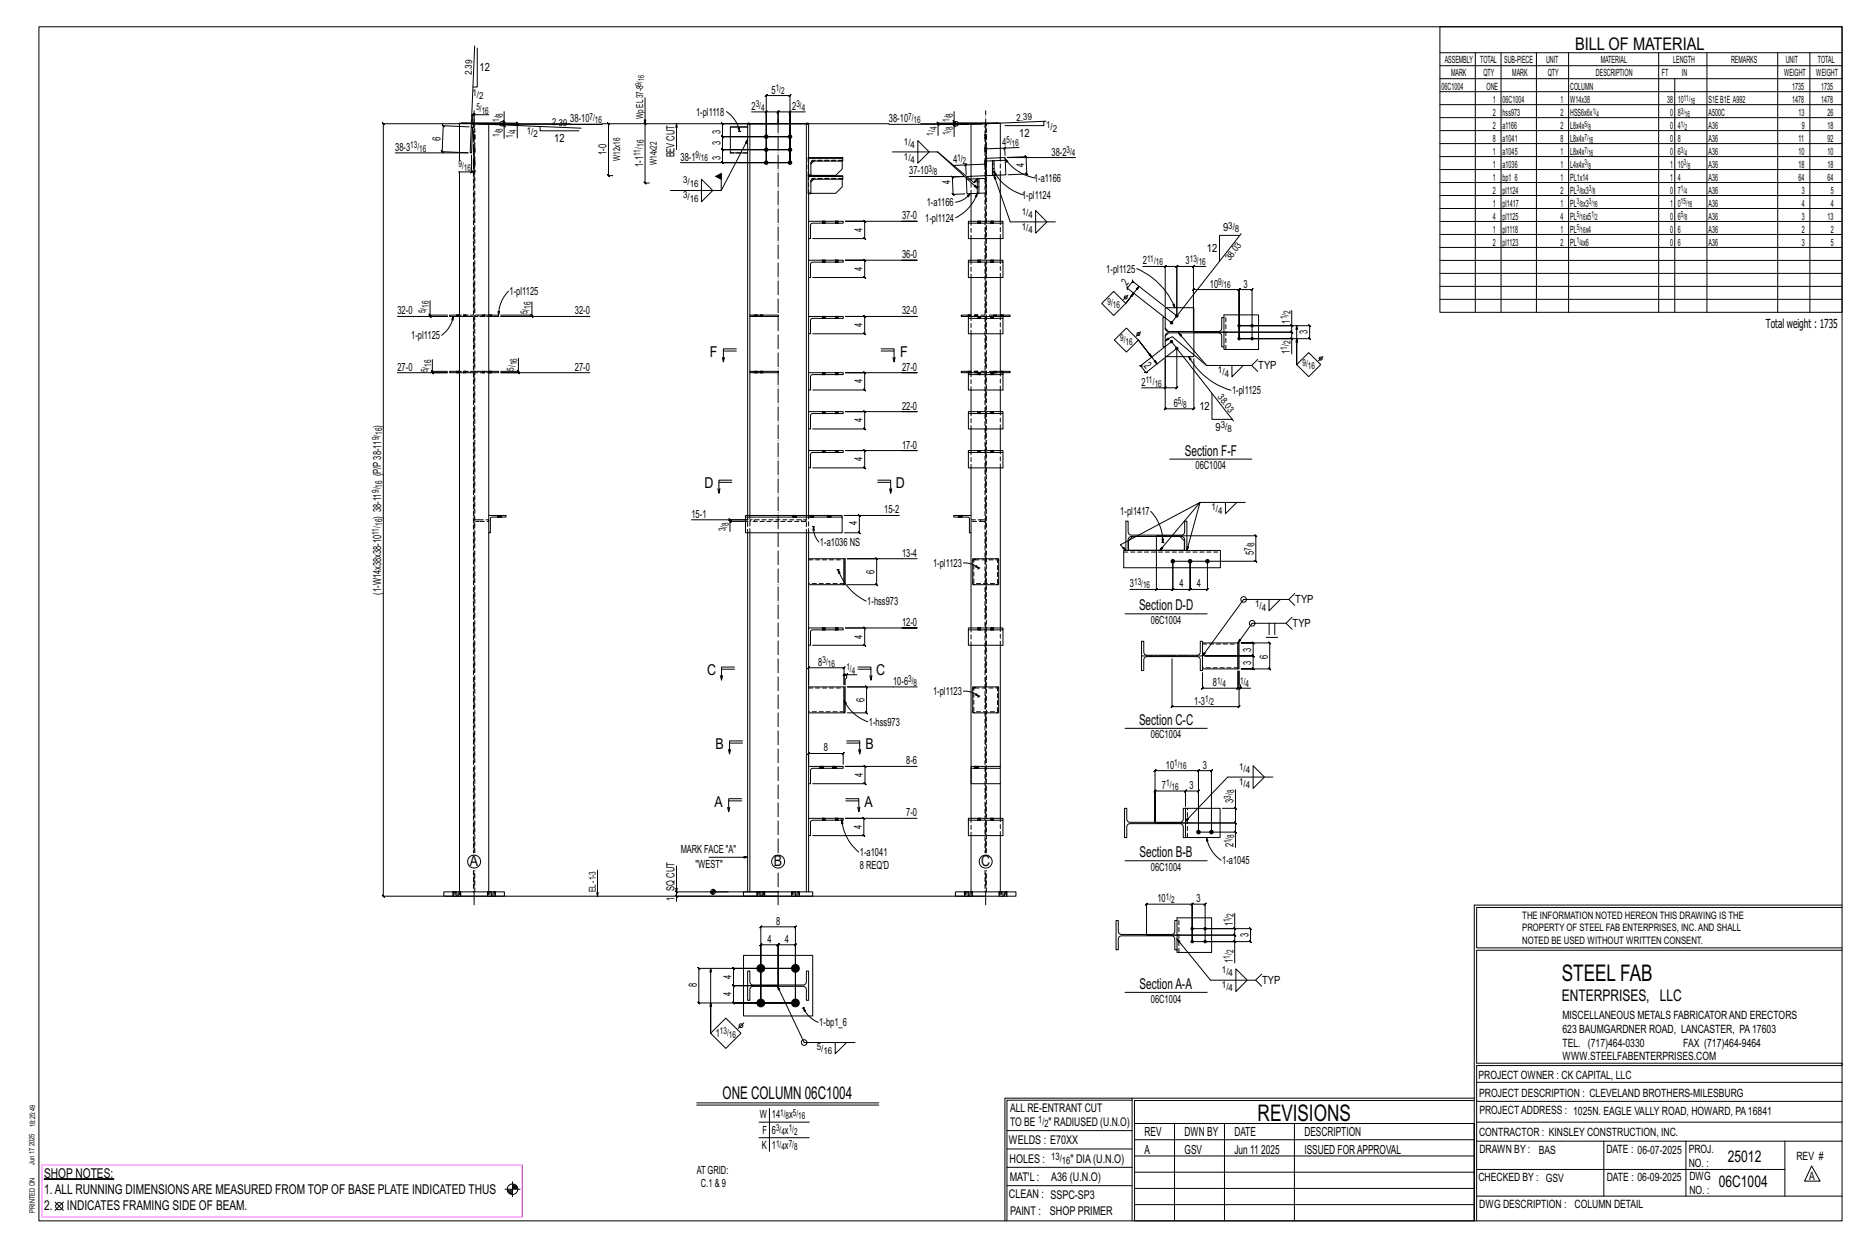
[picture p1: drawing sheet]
<svg xmlns="http://www.w3.org/2000/svg" width="914mm" height="610mm" viewBox="0 0 914 610" stroke-linecap="round" stroke-linejoin="round" font-family="sans-serif">
<g fill="#000" stroke="#000" stroke-width=".49">
<path d="M350 86l3-1v3zM22 577h34z"/>
<circle cx="375" cy="80" r=".9"/>
<circle cx="375" cy="67" r=".9"/>
<circle cx="375" cy="73" r=".9"/>
<circle cx="387" cy="67" r=".9"/>
<circle cx="387" cy="80" r=".9"/>
<circle cx="387" cy="73" r=".9"/>
<circle cx="573" cy="158" r=".6"/>
<circle cx="576" cy="155" r=".6"/>
<circle cx="607" cy="159" r=".6"/>
<circle cx="613" cy="159" r=".6"/>
<circle cx="573" cy="167" r=".6"/>
<circle cx="576" cy="170" r=".6"/>
<circle cx="607" cy="166" r=".6"/>
<circle cx="613" cy="166" r=".6"/>
<circle cx="574" cy="275" r=".9"/>
<circle cx="583" cy="275" r=".9"/>
<circle cx="591" cy="275" r=".9"/>
<circle cx="587" cy="407" r=".9"/>
<circle cx="593" cy="407" r=".9"/>
<circle cx="584" cy="454" r=".6"/>
<circle cx="590" cy="454" r=".6"/>
<circle cx="372" cy="474" r="1.9"/>
<circle cx="389" cy="474" r="1.9"/>
<circle cx="584" cy="461" r=".6"/>
<circle cx="590" cy="461" r=".6"/>
<circle cx="372" cy="491" r="1.9"/>
<circle cx="389" cy="491" r="1.9"/>
</g>
<g fill="none" stroke="#000" stroke-width=".49">
<path d="M19 13h883v584h-883zM705 13h197v140h-197zM232 22l-1 40M234 24v19h-2M705 26h197M705 32h197M705 39h197M722 26v127M735 26v127M752 26v127M768 26v127M812 26v127"/>
<path d="M820 39v114M836 26v127M870 26v127M886 26v127M232 57l1-1zM232 56h-1h1l-1 1v-1v5M239 56h-7v5l52 2M246 59l1 1zM247 59v2l-1-1 1 1h-13h13l-1-1 1 1v1M247 55v4h-2v1h-19h27l1 1-1-1v1M316 48v42l-1-1 1 1h2M356 55a15 15 0 0 1 6 9"/>
<path d="M368 55h7v25v-33l1-1-1 1h12h-1l1-1v1v33v-25h7M375 55l1-1zM375 55h6h-1l1-1v1v6M387 55v-1l-1 1zM387 55h-6v-1l-1 1h1v6M467 59l1 1zM467 55v4h2v1h20h-30l1 1-1-1v1M467 59v2v-1l1 1h-1h14M511 59v2h-19M512 59l-30 2M705 45h197M705 51h197"/>
<path d="M705 58h197M225 79v-19l14 1v191M230 62h-13l-1-1 1 1-1 12 1 1-1-1 13 1h-36M231 62v13h-1zM231 76v8h-7M232 68h.1M232 66h.1M232 74h.1M232 72h.1M232 79h.1M232 75v9h1l-1 1v-1h-1M240 61h13v6"/>
<path d="M246 61l1 1zM253 60l1 1zM264 62v2h19M279 61h-91l-1-1 1 1v377h-1l1 1v-1h294M279 61h16h-55h5v1h2v6M295 61h140M297 60l1 1zM298 61v25l-1-1 1 1h2M315 60l1 1zM331 61v12M358 62h8h-8v13h8M361 63h1v1z"/>
<path d="M361 64h1M362 64h1M366 61h1v93M366 61v-1h30v1M366 68l-13 25M366 61v191M367 61h28v191M381 61h-27l-1-1 1 1v6l-1-1 1 1h33h-33l-1-1 1 1v6h-1l1 1v-1h33h-33h-1l1 1v-1v7l-1-1 1 1h33h-54M395 61h1v25M396 77h17v2h-15l-1 1v6h-1h17M396 77h17M398 79l-1 1"/>
<path d="M412 79v4l-3 3h-12M435 61h39h-5v1h-2v5M437 74h22M449 69l6 5-6 6zM451 61h30M459 60l1 1zM459 74l18 15 1-2v2h-1l1-2v4h1v-4M459 74l19 18M467 61l1 1zM474 61h-15v5M481 61h-14v-1l1 1h-1v1M482 68h.1"/>
<path d="M482 66h.1M482 74h.1M482 72h.1M482 79h.1M482 77h10v1l-9 1zM483 79v7h3M483 68h.1M483 66h.1M483 74h.1M483 72h.1M483 79h.1M486 79l1 4h-1v-4"/>
<path d="M490 77v-17l-15 1v25M492 72l-9 1v-1l-1 1h1v4M492 78l1 1zM492 78a23 23 0 0 0 15 9M492 78v8h-5v2l1-1-1-1 8 23h22M492 72l-1 1zM499 72h-7v4M526 77h-33h9v-1l1 1h-1l1 8h-1l1 1v-1l-10 1M705 64h197M705 70h197M705 77h197M225 84v352"/>
<path d="M231 84l-1 1 1-1zM232 80h.1M343 88l6 5-6 6zM353 85v8h-25M396 86h17v2h-15l-1 1v6h-1zM396 95v13M398 88l-1 1M412 88v3l-3 4h-12M445 86h27l-6 1v-1l1 1h-1l1 8h-1l1 1v-1h5M467 81h6v4M473 81l9-1v1l1-1h-1v5M473 86h9l1 1-10 1z"/>
<path d="M473 88v7h6M473 80l-1 1zM473 96l2-1-1 1zM475 95a11 11 0 0 1-7 4M475 95v13M478 95v1h-1zM478 91v4h1v-4M478 95a21 21 0 0 1-10 12M482 80h.1M483 87v7l-4 1M483 80h.1M486 83v3h1v-3"/>
<path d="M487 84l1 1-1 1zM487 84a24 24 0 0 0 14 11M487 84h-1M487 84h.1M490 86v22M705 83h197M705 89h197M705 96h197M396 108h17v1h-16v1v7h-1zM396 117v10M403 108h.1M403 109h.1"/>
<path d="M404 108h.1M404 109h.1M409 108h.1M409 109h.1M410 108h.1M410 109h.1M442 108h7h-35h9l1 1-1-1v9v-1l1 1h-1h-25M474 108h17v1h-17zM474 109v8h17v-8M475 117v10M479 108h.1M479 109h.1"/>
<path d="M480 108h.1M480 109h.1M485 108h.1M485 109h.1M486 108h.1M486 109h.1M490 117v10M507 103l5 6-5 5zM607 115h-10v13M608 114l-35 44-21-17v1v-2v1l2-3h1l-1-1v1l22 17M705 102h197M705 108h197"/>
<path d="M705 115h197M396 127h17v1h-16v1v7h-1zM396 136v19M403 127h.1M403 128h.1M404 127h.1M404 128h.1M409 127h.1M409 128h.1M410 127h.1M410 128h.1M442 127h7h-35h9l1 1-1-1v9v-1l1 1h-1h-25"/>
<path d="M474 127h17v1h-17zM474 128v8h17v-8M475 136v19M479 127h.1M479 128h.1M480 127h.1M480 128h.1M485 127h.1M485 128h.1M486 127h.1M486 128h.1M490 136v19"/>
<path d="M556 131a35 35 0 0 1 19 20M559 130h11v19M570 130v1l1-1zM570 130h6v1l1-1h-1v25M584 130h1l-1 1zM584 130h-8h1l-1 1v-1v25M590 130h-6v33M705 121h197M705 127h197M705 134h197M210 154l1 1zM211 147v7h8"/>
<path d="M211 154v1l-1-1 1 1h8h-24M222 155v2l-1-1zM222 155a14 14 0 0 1-6 9M224 154h.1M224 155h.1M225 154h.1M225 155h.1M225 154h-5v1h5M227 154h.1M227 155h.1M228 154h.1M228 155h.1"/>
<path d="M236 154h.1M236 155h.1M237 154h.1M237 155h.1M239 154h5v1h-5M239 154h.1M239 155h.1M241 154h.1M241 155h.1M244 152h1l-1 2zM249 142a17 17 0 0 0-5 12M260 154l1 1z"/>
<path d="M260 148v6h-15M260 154v1v-1l1 1h-1h-15h44M367 154h14v1h-14zM367 155v27M370 154h.1M370 155h.1M371 154h.1M371 155h.1M372 154h.1M372 155h.1M373 154h.1M373 155h.1"/>
<path d="M396 155h17v1h-16v1v6h-1zM403 155h.1M403 156h.1M404 155h.1M404 156h.1M409 155h.1M409 156h.1M410 155h.1M410 156h.1M442 155h7h-35h9v-1l1 1h-1v8l1 1-1-1h-25M474 154h.1M474 155h.1"/>
<path d="M474 155h17v1h-17zM474 156v7h17v-7M475 154h.1M475 155h.1M475 154h-4v1h3M477 154h.1M477 155h.1M478 154h.1M478 155h.1M479 155h.1M479 156h.1M480 155h.1"/>
<path d="M480 156h.1M485 155h.1M485 156h.1M486 155h.1M486 156h.1M487 154h.1M487 155h.1M488 154h.1M488 155h.1M490 154h4v1h-3M490 154h.1M490 155h.1"/>
<path d="M491 154h.1M491 155h.1M545 143l6 5-6 6-6-6zM552 144l-2 3M558 140l-7 8 4-5M570 155h-1v15h1v-6l2-1h25l1 1v6h1M574 149h1v2zM599 155v-1h17v17h-17v-16h-1v6l-2 1h-24h-1l-1-1M632 159l1 1zM632 152v7h-25h34l1 1-1-1v7v-1l1 1h-1h-34h25v7M632 159v4v-1l1 1h-1h-48M635 159v19v-12"/>
<path d="M705 140h197M705 146h197M212 176v6h7M254 175v7h-9M354 175v2M354 172h6M360 171h-6v6l1-2M396 163v19M431 171h7v6v-2M431 172h7M437 175l1 2M475 163v19"/>
<path d="M490 163v19M551 160l6 6-6 6-6-6zM558 162l-2 3M564 175l-7-9 9 12M570 161v-10h14v11M570 161l2 1M570 167l4-2 17 14M572 163l-2 1M577 163l14 16M582 174l1 2h-1zM582 174a35 35 0 0 0 21 17M584 163v-21l1-1-1 1h23h-1l1-1v1v24v-24h-1l1-1v1h6h-1l1-1v1v24"/>
<path d="M584 163h48v-1l1 1h-1v3M584 163v11h-14v-4M584 176v24h1l-1 1v-1h-14h1l-1 1v-1v-24v14h-11M603 179v5l6-5M613 179l3 3M616 176l-3 3h-22M632 165l1 1zM635 178l6-5 5 5-5 6zM648 174l-3 3M211 181l1 1zM212 182h-1l1 1v-1h7h-24M224 182h.1"/>
<path d="M225 182h.1M225 182h-5h5M227 182h.1M228 182h.1M236 182h.1M237 182h.1M239 182h5h-5M239 182h.1M241 182h.1M253 181l1 1zM254 182h-1l1 1v-1h-9h44M367 182h14h-14z"/>
<path d="M367 182v70M370 182h.1M371 182h.1M372 182h.1M373 182h.1M396 182h17v1h-16v1v7h-1zM396 191v10M403 182h.1M403 183h.1M404 182h.1M404 183h.1M409 182h.1"/>
<path d="M409 183h.1M410 182h.1M410 183h.1M442 182h7h-35h9l1 1-1-1v9v-1l1 1h-1h-25M474 182h.1M474 182h17v1h-17zM474 183v8h17v-8M475 182h.1M475 182h-4h3M475 191v10M477 182h.1M478 182h.1"/>
<path d="M479 182h.1M479 183h.1M480 182h.1M480 183h.1M485 182h.1M485 183h.1M486 182h.1M486 183h.1M487 182h.1M488 182h.1M490 182h4h-3M490 191v10"/>
<path d="M490 182h.1M491 182h.1M570 190h6l1-1-1 1v-20l-15 12h1h-2h1l-3-3h1h-1l15-12 31 39M571 189l-1 1zM593 192v13h10M396 201h17v1h-16v1v7h-1zM396 210v10M403 201h.1M403 202h.1M404 201h.1M404 202h.1M409 201h.1"/>
<path d="M409 202h.1M410 201h.1M410 202h.1M442 201h7h-35h9l1 1-1-1v9v-1l1 1h-1h-25M474 201h17v1h-17zM474 202v8h17v-8M475 210v10M479 201h.1M479 202h.1M480 201h.1M480 202h.1M485 201h.1"/>
<path d="M485 202h.1M486 201h.1M486 202h.1M490 210v10M351 239l1 2M352 236h6M358 235h-6v6v-2M396 220h17v1h-16v1v7h-1zM396 229v23M403 220h.1M403 221h.1M404 220h.1"/>
<path d="M404 221h.1M409 220h.1M409 221h.1M410 220h.1M410 221h.1M430 235h6v6l1-2M430 236h6M435 239l1 2M442 220h7h-35h9l1 1-1-1v9v-1l1 1h-1h-25M474 220h17v1h-17zM474 221v8h17v-8M475 229v23"/>
<path d="M479 220h.1M479 221h.1M480 220h.1M480 221h.1M485 220h.1M485 221h.1M486 220h.1M486 221h.1M490 229v78M573 225h40M239 252h9v1h-8v8h-1zM244 252h.1"/>
<path d="M244 253h.1M245 252h.1M245 253h.1M338 254h28h-9l1 1-1-1v1M357 255l1 1zM365 252h47v1h-47zM365 253v8h47v-8M366 255h-9v5M388 252h.1M388 253h.1M390 252h.1M390 253h.1"/>
<path d="M397 252h.1M397 253h.1M398 257v1M398 258l1 1h-1zM398 258l1 3 2 4M398 258h1M398 252h.1M398 253h.1M405 252h.1M405 253h.1M407 252h.1M407 253h.1"/>
<path d="M440 252h-27h8h-1l1 1v-1v9l-1-1 1 1h-8M467 252h8v9l-1-8h-7zM469 252h.1M469 253h.1M471 252h.1M471 253h.1M551 255h1v6l2 1h25l1-2v-5h1v14h16v9h-47v-9h1zM563 250a21 21 0 0 1 6 15M600 246v5l5-5M610 246h-23l-6 23v-1h1l-1 1h-1v-6l-2-1-25 1-1 1v5M239 261v175M366 261v175"/>
<path d="M367 261v175M395 261v175M396 273h18v13h-1M396 261v46M410 279l1 1v1zM410 279a27 27 0 0 0 14 15M410 279h.1M411 279h-1M413 273v13h-17M413 274v11M449 273h-34h14l1 1-1-1v13l1 1-1-1h-14M472 275l4 1 3 2"/>
<path d="M475 261v46M476 273h13v13h-13zM478 277l1 1-1-1zM479 278h.1M480 278h-1M554 262l-2 3v4h28v-4l-2-3M568 269l19-23-39 21 3 2-1-1 1 1h29M569 265h.1M569 264h1l-1 1zM569 265l1 1M574 275h41l-1-1 1 1v-13v1l-1-1h1h-49v26h-13M574 275v13v1l1-1h-1h9l-1 1 1-1v-13v13l-1 1 1-1h8v1l1-1h-1v-13"/>
<path d="M574 275v13h1l-1 1v-1h-8M567 288l-1 1zM621 293v6l6-6M631 293l3 3M634 290l-3 3h-22l-20 28M396 307h17v1h-16v1v7h-1zM396 316v84M403 307h.1M403 308h.1M404 307h.1M404 308h.1M409 307h.1"/>
<path d="M409 308h.1M410 307h.1M410 308h.1M442 307h7h-35h9l1 1-1-1v9v-1l1 1h-1h-25M474 307h17v1h-17zM474 308v8h17v-8M475 316v84M479 307h.1M479 308h.1M480 307h.1M480 308h.1M485 307h.1"/>
<path d="M485 308h.1M486 307h.1M486 308h.1M490 316v59M551 300h40M559 314h1v6l1 1 26-1 1-1v-5h1v14h-1l-1-6-1-1h-25l-1 2v5h-1zM589 315h18v12h-1M606 316v10M620 312h5M621 305v5M624 305v5M630 305l2 3"/>
<path d="M632 302l-2 3h-17l-7 10 1-2-1 2v12h-17M353 331v2M353 327h7M360 326h-7v7l1-2M396 336h18v13h-1M413 336v13h-17M413 337v11M414 330h1l-1 1zM414 330h-1h1l-1 1v-1v5v-8l1-1-1 1h-17v-1l-1 1h1v8M419 330h-5v2v3M420 326h6v7l1-2M420 327h6"/>
<path d="M426 331v2M449 336h-34h9l1 1-1-1v13v-1l1 1h-1h-9M472 338l4 1 3 2M476 336h13v13h-13zM478 339l1 2-1-1zM574 322v24h-1l1-1v1h33h-1l1-1v1v-18v6v1v2h5M589 329v8h-1l1-1v1h17h-1l1-1v1v-9v9h-1l1-1v1h1M590 321h23h1l-1-1v1v-6h1l-1-1v1h-5h14l-1-1 1 1v12h-1l1 1v-1h-14h5l1 1-1-1v-6h1l-1-1v1zM607 337l1-1zM413 343l1 1zM413 343a20 20 0 0 0 12 10M479 341h.1"/>
<path d="M480 340l-1 1M551 356h40M357 367v2M357 364h6M363 362h-6v7l1-2M396 375h17v1h-16v1v6h-1M396 374v-5h-1l1-1v1h17h-1l1-1v1v5M401 375h.1M401 376h.1M403 375h.1M403 376h.1M408 375h.1"/>
<path d="M408 376h.1M409 375h.1M409 376h.1M414 362h7v7v-2M414 364h7M420 367l1 2M449 375h-35h9v-1l1 1h-1v8l1 1-1-1h-25M475 375h15v1h-15zM475 376v7h15M477 375h.1M477 376h.1M479 375h.1"/>
<path d="M479 376h.1M490 376v24M613 375l6 5-6 6zM356 395l1 2M357 392h6M363 391h-6v6v-2M414 391h6v6l1-2M414 392h6M420 395v2M580 395h17v15h-17zM580 395h-1v6l-1 1h-25l-1-1v-6h-2v15h2v-6l1-1h25l1 2v5h1M604 395l1 1z"/>
<path d="M605 395v8l-1-1 1 1h-40h40l-1-1 1 1v4M605 386v9h-7M623 380h-22l-21 22M347 419h19M396 400h17v1h-16v1v7h-1zM396 409v27M403 400h.1M403 401h.1M404 400h.1M404 401h.1M409 400h.1M409 401h.1"/>
<path d="M410 400h.1M410 401h.1M411 401h1M412 401l1 2h-1zM412 401a23 23 0 0 0 8 16M412 401h1M449 400h-35h9h-1l1 1v-1v9l-1-1 1 1h-25M474 400h17v1h-17zM474 401v8h17v-8M475 409v27M479 400h.1M479 401h.1"/>
<path d="M480 400h.1M480 401h.1M485 400h.1M485 401h.1M486 400h.1M486 401h.1M490 409v27M591 410v1v1zM591 410a17 17 0 0 0 7 11M593 407v-30h1l-1 1v-1h-6l-1 1 1-1v30v-30l-1 1 1-1h-22h1l-1 1v-1v26v-16v1l1-1h-1h15v1l1-1h-1v7v-7v1l1-1h-1h7l-1 1 1-1v20h18v8M604 407l1 1zM217 436h30v2h-30z"/>
<path d="M222 436h.1M222 438h.1M226 436h.1M226 438h.1M239 436h.1M239 438h.1M242 436h.1M242 438h.1M292 426v12M331 438l1 1zM331 424v12M348 436h8"/>
<path d="M348 437h1M349 437h.1M349 435v3M349 436h1M349 435h1M364 436h34v2h-34zM371 436h.1M371 438h.1M374 436h.1M374 438h.1M381 438h-50v3M381 436h-50l1 1-1-1v2"/>
<path d="M387 436h.1M387 438h.1M391 436h.1M391 438h.1M468 436h29v2h-29zM472 436h.1M472 438h.1M476 436h.1M476 438h.1M489 436h.1M489 438h.1M493 436h.1"/>
<path d="M493 438h.1M551 421h40M372 454l1-1h-1h17v1l1-1h-1v38v-29h1l-1 1v-1h-8l-1 1 1-1v20v-20l-1 1 1-1h-9h1l-1 1v-1v29v-38zM561 458v-16v1l1-1h-1h23l-1 1 1-1v19v-19l-1 1 1-1h6l-1 1 1-1v19h14v10M561 458h43v-1l1 1h-1v3M576 450v-1h17v17h-17v-16h-1v6l-1 1h-26l-1-1v-6h-1v15h1l1-6 1-1h25l1 1v6h1M576 459l17 21h22l3-3M584 454h28l1 1-1-1v7v-1l1 1h-1h-28M604 454l1 1zM604 447v7h-14M604 454v4v-1l1 1h-1h-43M722 443v154"/>
<path d="M722 443h180M902 444h-179v20h179M342 473v1h47h-30v-1l1 1h-1v8l1 1-1-1h22h-22l1 1-1-1v9v-1l1 1h-1h30h-47h1l-1-1v1v-17h1zM348 474v32v-15M364 467h34v30h-34zM366 475h1v6l2 1h25l1-2v-5h1v14h-1v-5l-2-1h-25l-1 1v5h-1zM604 460l1 1zM605 474l6 6-6 5zM615 480l3 2M902 465h-179v55h179v1h-179v76M381 483l13 27h25M393 493l1 1v1z"/>
<path d="M393 493a13 13 0 0 0 8 7M393 493h.1M394 493h-1M551 486h40M348 506l7-8 8 8-8 7zM364 500l-3 3M409 510v6l5-6M341 540h89M554 538h-61v59M554 537h168M722 538h-167v13M723 539h179"/>
<path d="M723 530h179M341 541h89M372 549h24M372 557h24M377 542v21M493 553h61M555 550h167v47h-167zM555 558h167M575 550v47M599 550v47M634 550v47M723 549h179"/>
<path d="M723 558h179M785 558v27M825 558v27M874 558v27M251 578v8M251 580h1M493 571h61M493 562h61M555 573h167M555 566h167M723 572h151M887 570l4 8h-8z"/>
<path d="M27 588l4 4M31 588l-4 4M247 582h8M248 582h3M248 583h3M249 583h2M249 584h2M251 581h2M251 580h2M492 597v-60h62v60M493 580h61M555 589h167"/>
<path d="M555 581h167M723 585h179"/>
<circle cx="551" cy="146" r=".7"/>
<circle cx="557" cy="163" r=".7"/>
<circle cx="646" cy="175" r=".7"/>
<circle cx="609" cy="293" r="1.4"/>
<circle cx="613" cy="305" r="1.4"/>
<circle cx="232" cy="422" r="3"/>
<circle cx="349" cy="436" r="1.2"/>
<circle cx="381" cy="422" r="3"/>
<circle cx="482" cy="422" r="3"/>
<circle cx="363" cy="502" r=".9"/>
<circle cx="394" cy="510" r="1.4"/>
<circle cx="29" cy="590" r="1.8"/>
<circle cx="251" cy="582" r="2.6"/>
</g>
<path d="M21 570h235v26h-235z" fill="none" stroke="#f0f" stroke-width=".5"/>
<g fill="none" stroke="#000" stroke-width=".49" stroke-dasharray="2 1.4">
<path d="M232 67h.1M232 68h.1M232 73v1zM232 74h.1M232 73h.1M232 80h.1M232 80v-1M232 61v356M232 66h.1M232 72h.1M232 79h.1M232 67v-1"/>
<path d="M232 73v-1M366 75h-8M367 61v-1M395 60v1M396 77v9M396 77h.1M397 80v-1M412 79h-14M413 78h-15l-1 1M482 79l1 1zM482 79h1M482 79h.1"/>
<path d="M482 80h1M482 73h1zM482 73h1M482 72h.1M482 74h.1M482 74h1M482 73l1 1M482 67h1zM482 67h1M482 66h1M482 66h.1M482 68h.1"/>
<path d="M482 67l1 1M482 61v356M482 68h1M483 79h-1M483 72h-1M483 66h-1M483 79h.1M483 80h.1M483 72h.1M483 73v1M483 66h.1M483 67h.1"/>
<path d="M486 79h.1M396 86h.1M396 95v-9M397 89v-1M397 94h-1M397 86h-1M412 88h-14M413 87h-15l-1 1M475 86v9M478 89h1M479 95h.1M479 87h-1"/>
<path d="M482 80h.1M486 80h1M486 86h1M490 86v-9M403 108v1M403 108h.1M403 108v1zM403 109h.1M404 108v1M404 108h.1M404 109h.1M404 109v-1"/>
<path d="M409 108v1M409 108h.1M410 108v1zM410 108l-1 1M410 109h-1M410 108v1M410 108h.1M410 109h.1M410 109v-1M475 108v9M479 108v1M479 108h.1"/>
<path d="M479 108l1 1zM479 109h.1M480 108v1M480 108h.1M480 109h.1M480 109v-1M485 108v1M485 108h.1M486 108v1zM486 108l-1 1M486 109h-1M486 108v1"/>
<path d="M486 108h.1M486 109h.1M486 109v-1M490 117v-9M403 127v1M403 127h.1M403 127v1zM403 128h.1M404 127v1M404 127h.1M404 128h.1M404 128v-1"/>
<path d="M409 127v1M409 127h.1M410 127v1zM410 127l-1 1M410 128h-1M410 127v1M410 127h.1M410 128h.1M410 128v-1M475 127v9M479 127v1M479 127h.1"/>
<path d="M479 127l1 1zM479 128h.1M480 127v1M480 127h.1M480 128h.1M480 128v-1M485 127v1M485 127h.1M486 127v1zM486 127l-1 1M486 128h-1M486 127v1"/>
<path d="M486 127h.1M486 128h.1M486 128v-1M490 136v-9M224 154v1M224 154h.1M224 154v1zM224 155h.1M225 154v1M225 154h.1M225 155h.1M225 155v-1"/>
<path d="M225 155h5v-1h-5M227 154v1M227 154h.1M227 154l1 1zM227 155h.1M228 154v1M228 154h.1M228 155h.1M228 155v-1M230 155h2M232 154h-2M232 155h2"/>
<path d="M234 154h-2M236 154v1M236 154h.1M237 154v1zM237 154l-1 1M237 155h-1M237 154v1M237 154h.1M237 155h.1M237 155v-1M239 154h-5v1h5M239 154v1"/>
<path d="M239 154h.1M240 154l-1 1M240 154v1zM240 154v1M240 155h.1M241 154h.1M241 155h.1M241 155v-1M369 155v-1M370 154v1M370 154h.1M370 154v1z"/>
<path d="M370 155h.1M371 154v1M371 154h.1M371 155h.1M371 155v-1M372 154v1M372 154h.1M373 154l-1 1M373 154v1zM373 155h.1M373 154v1M373 154h.1"/>
<path d="M373 155v-1M403 155v1M403 155h.1M403 155v1zM403 156h.1M404 155v1M404 155h.1M404 156h.1M404 156v-1M409 155v1M409 155h.1M410 155v1z"/>
<path d="M410 155l-1 1M410 156h-1M410 155v1M410 155h.1M410 156h.1M410 156v-1M474 154v1M474 154h.1M475 154v1zM475 154l-1 1M475 155h-1M475 154v1"/>
<path d="M475 154h.1M475 155h.1M475 155v-1M475 155v8M477 154v1M477 154h.1M478 154l-1 1M478 154v1zM478 155h.1M478 154v1M478 154h.1M478 155v-1"/>
<path d="M479 155v1M479 155h.1M479 155l1 1zM479 156h.1M480 155v1M480 155h.1M480 156h.1M480 156v-1M482 154h-7M485 155v1M485 155h.1M486 155v1z"/>
<path d="M486 155l-1 1M486 156h-1M486 155v1M486 155h.1M486 156h.1M486 156v-1M487 154v1M487 154h.1M487 154v1zM487 155h.1M488 154v1M488 154h.1"/>
<path d="M488 155h.1M488 155v-1M490 154h-7M490 154v1M490 154h.1M490 154l1 1zM490 155h.1M491 154v1M491 154h.1M491 155h.1M491 155v-1M490 163v-8"/>
<path d="M600 171v-17M224 182h.1M225 182h.1M225 182h5h-5M227 182h.1M227 182h1zM228 182h.1M230 182h2M232 182h-2M232 182h2M234 182h-2M236 182h.1"/>
<path d="M237 182h.1M237 182h-1M239 182h-5h5M239 182h.1M240 182h-1M240 182h.1M241 182h.1M369 182h.1M370 182h.1M371 182h.1M372 182h.1M373 182h-1"/>
<path d="M373 182h.1M403 182v1M403 182h.1M403 182v1zM403 183h.1M404 182v1M404 182h.1M404 183h.1M404 183v-1M409 182v1M409 182h.1M410 182v1z"/>
<path d="M410 182l-1 1M410 183h-1M410 182v1M410 182h.1M410 183h.1M410 183v-1M474 182h.1M475 182h.1M475 182h-1M475 182v9M477 182h.1M478 182h-1"/>
<path d="M478 182h.1M479 182v1M479 182h.1M479 182l1 1zM479 183h.1M480 182v1M480 182h.1M480 183h.1M480 183v-1M482 182h-7M485 182v1M485 182h.1"/>
<path d="M486 182v1zM486 182l-1 1M486 183h-1M486 182v1M486 182h.1M486 183h.1M486 183v-1M487 182h.1M488 182h.1M490 182h-7M490 191v-9M490 182h.1"/>
<path d="M490 182h1zM491 182h.1M403 201v1M403 201h.1M403 201v1zM403 202h.1M404 201v1M404 201h.1M404 202h.1M404 202v-1M409 201v1M409 201h.1"/>
<path d="M410 201v1zM410 201l-1 1M410 202h-1M410 201v1M410 201h.1M410 202h.1M410 202v-1M475 201v9M479 201v1M479 201h.1M479 201l1 1zM479 202h.1"/>
<path d="M480 201v1M480 201h.1M480 202h.1M480 202v-1M485 201v1M485 201h.1M486 201v1zM486 201l-1 1M486 202h-1M486 201v1M486 201h.1M486 202h.1"/>
<path d="M486 202v-1M490 210v-9M403 220v1M403 220h.1M403 220v1zM403 221h.1M404 220v1M404 220h.1M404 221h.1M404 221v-1M409 220v1M409 220h.1"/>
<path d="M410 220v1zM410 220l-1 1M410 221h-1M410 220v1M410 220h.1M410 221h.1M410 221v-1M475 220v9M479 220v1M479 220h.1M479 220l1 1zM479 221h.1"/>
<path d="M480 220v1M480 220h.1M480 221h.1M480 221v-1M485 220v1M485 220h.1M486 220v1zM486 220l-1 1M486 221h-1M486 220v1M486 220h.1M486 221h.1"/>
<path d="M486 221v-1M490 229v-9M235 254h4v1h-4zM235 254h-3v1h3M244 252h.1M244 252v1M244 253h.1M244 253v-1M244 252l1 1zM245 253v-1M245 252h.1M245 253h.1"/>
<path d="M366 252v9M367 254h28v1h-28zM369 255v-1M388 252h.1M388 252v1M388 253h.1M388 253v-1M389 252v1zM389 253v-1M389 253l1-1M389 252h.1M390 253v-1"/>
<path d="M390 253h.1M392 254v1M395 252v9M397 252h.1M397 252v1M397 253h.1M397 253v-1M397 252v1zM397 253l1-1M397 252h1M398 253v-1M398 253h.1"/>
<path d="M405 252h.1M405 252v1M405 253h.1M405 253v-1M406 252v1zM406 253v-1M406 252h.1M406 253l1-1M407 253v-1M407 253h.1M469 252h.1M469 252v1"/>
<path d="M469 253h.1M469 253v-1M470 252v1zM470 253v-1M470 253l1-1M470 252h.1M471 253v-1M471 253h.1M475 254h5v1h-5zM480 255h2v-1h-2M367 261v-9M396 274h17"/>
<path d="M396 261v-9M477 273v1v11h11v-11h-11v-1l-1 1M489 274l-1-1M550 270h47M554 262h.1M578 262h-24M413 286h-17M476 285l1 1M488 286l1-1M403 307v1M403 307h.1M403 307v1z"/>
<path d="M403 308h.1M404 307v1M404 307h.1M404 308h.1M404 308v-1M409 307v1M409 307h.1M410 307v1zM410 307l-1 1M410 308h-1M410 307v1M410 307h.1"/>
<path d="M410 308h.1M410 308v-1M475 307v9M479 307v1M479 307h.1M479 307l1 1zM479 308h.1M480 307v1M480 307h.1M480 308h.1M480 308v-1M485 307v1"/>
<path d="M485 307h.1M486 307v1zM486 307l-1 1M486 308h-1M486 307v1M486 307h.1M486 308h.1M486 308v-1M490 316v-9M589 315h17M396 337h17M477 336v1v11h11v-11h-11v-1l-1 1"/>
<path d="M489 337l-1-1M606 327h-17M413 348h-17M476 348l1 1M488 349l1-1M401 375v1M401 375h.1M402 375l-1 1M402 375v1zM402 375v1M402 376h.1M403 375v1"/>
<path d="M403 375h.1M403 376h.1M403 376v-1M408 375v1M408 375h.1M409 375v1zM409 375l-1 1M409 376h-1M409 375v1M409 375h.1M409 376h.1M409 376v-1"/>
<path d="M477 375v1M477 375h.1M478 375l-1 1M478 375v1zM478 376h.1M478 375v1M479 375v1M479 375h.1M479 376h.1M479 376v-1M232 417v-356M403 400v1"/>
<path d="M403 400h.1M403 400v1zM403 401h.1M404 400v1M404 400h.1M404 401h.1M404 401v-1M409 400v1M409 400h.1M410 400v1zM410 400l-1 1M410 401h-1"/>
<path d="M410 400v1M410 400h.1M410 401h.1M410 401v-1M475 400v9M479 400v1M479 400h.1M479 400l1 1zM479 401h.1M480 400v1M480 400h.1M480 401h.1"/>
<path d="M480 401v-1M483 417v-356M485 400v1M485 400h.1M486 400v1zM486 400l-1 1M486 401h-1M486 400v1M486 400h.1M486 401h.1M486 401v-1M490 409v-9"/>
<path d="M581 410v-15M222 436v2M222 436h.1M223 436h-1v2M224 436v2zM224 436h-1v2h-1M224 438h-1M224 436h1v2h-1M225 436v2M225 436h1M226 438h-1M226 438v-2"/>
<path d="M232 426v10M232 436v-10M239 436v2M239 436h.1M240 436h-1v2M241 436v2zM241 436h-1v2h-1M241 438h-1M241 436h1v2h-1M242 436v2M242 436h.1M242 438h.1"/>
<path d="M242 438v-2M371 436v2M371 436h.1M372 436h-1v2M372 436h1v2h-1zM372 436v2h-1M372 438h.1M373 436h1v2h-1M374 436v2M374 436h.1M374 438h.1M374 438v-2"/>
<path d="M387 436v2M387 436h1M388 436l-1 2M389 436h-1v2M389 436h1v2h-1zM389 436v2h-1M389 438h.1M390 436h1v2h-1M391 436v2M391 436h.1M391 438h.1M391 438v-2"/>
<path d="M472 436v2M472 436h.1M473 436h-1v2M473 436v2h-1M474 436h1v2h-1zM474 436h-1v2M474 438h-1M475 436v2M475 436h1v2h-1M476 436h.1M476 438h.1M476 438v-2"/>
<path d="M482 426v10M483 436v-10M489 436v2M489 436h.1M490 436h-1v2M490 436v2h-1M491 436h1v2h-1zM491 436h-1v2M491 438h-1M492 436v2M492 436h1v2h-1M493 436h.1"/>
<path d="M493 438h.1M493 438v-2M577 466v-17"/>
</g>
<path d="M232 417v-363M381 417v-363M482 417v-363M232 443v-17M381 443v-17M482 443v-17" fill="none" stroke="#000" stroke-width=".49" stroke-dasharray="6.8 1 0 1"/>
<path d="M559 321h30M574 321h.1" fill="none" stroke="#000" stroke-width=".49" stroke-dasharray="5.8 1 1 1"/>
<g font-size="11.2">
<text x="764" y="480">STEEL FAB</text>
<text x="616" y="548">REVISIONS</text>
</g>
<g font-size="8.6">
<text x="771" y="24">BILL OF MATERIAL</text>
<text x="354" y="538">ONE COLUMN 06C1004</text>
</g>
<g font-size="7.9">
<text x="765" y="490">ENTERPRISES, LLC</text>
<text x="846" y="569">25012</text>
<text x="841" y="581">06C1004</text>
</g>
<g font-size="7.3">
<text x="347" y="175">F</text>
<text x="441" y="175">F</text>
<text x="580" y="223">Section F-F</text>
<text x="345" y="239">D</text>
<text x="439" y="239">D</text>
<text x="558" y="299">Section D-D</text>
<text x="346" y="330">C</text>
<text x="429" y="330">C</text>
<text x="558" y="355">Section C-C</text>
<text x="350" y="366">B</text>
<text x="424" y="366">B</text>
<text x="350" y="395">A</text>
<text x="423" y="395">A</text>
<text x="558" y="419">Section B-B</text>
<text x="230" y="424">A</text>
<text x="379" y="424">B</text>
<text x="480" y="424">C</text>
<text x="558" y="484">SectionA-A</text>
</g>
<g font-size="6.6">
<text x="22" y="576">SHOP NOTES:</text>
<text x="22" y="584">1.ALL RUNNING DIMENSIONSARE MEASURED FROM TOP OF BASE PLATE INDICATED THUS</text>
<text x="22" y="592">2.</text>
<text x="33" y="592">INDICATES FRAMING SIDE OF BEAM.</text>
</g>
<g font-size="6.1">
<text x="864" y="161">Total weight : 1735</text>
<text x="560" y="556">REV</text>
<text x="580" y="556">DWN BY</text>
<text x="604" y="556">DATE</text>
<text x="639" y="556">DESCRIPTION</text>
<text x="560" y="564">A</text>
<text x="580" y="564">GSV</text>
<text x="604" y="564">Jun 11</text>
<text x="617" y="564">2025</text>
<text x="639" y="564">ISSUED FORAPPROVAL</text>
</g>
<g font-size="5.9">
<text x="494" y="560">WELDS : E70XX</text>
<text x="494" y="569">HOLES :</text>
<text x="524" y="569">&quot; DIA(U.N.O)</text>
<text x="494" y="578">MAT'L :</text>
<text x="515" y="578">A36 (U.N.O)</text>
<text x="494" y="586">CLEAN : SSPC-SP3</text>
<text x="495" y="595">PAINT :</text>
<text x="514" y="595">SHOP PRIMER</text>
</g>
<g font-size="5.8">
<text x="494" y="544">ALL RE-ENTRANT CUT</text>
<text x="494" y="551">TO BE</text>
<text x="513" y="551">&quot; RADIUSED (U.N.O)</text>
</g>
<g font-size="5.6">
<text x="765" y="499">MISCELLANEOUS METALS FABRICATORAND ERECTORS</text>
<text x="765" y="505">623 BAUMGARDNER ROAD, LANCASTER, PA17603</text>
<text x="765" y="512">TEL. (717)464-0330</text>
<text x="824" y="512">FAX (717)464-9464</text>
<text x="765" y="519">WWW.STEELFABENTERPRISES.COM</text>
<text x="724" y="528">PROJECT OWNER : CK CAPITAL, LLC</text>
<text x="724" y="537">PROJECT DESCRIPTION : CLEVELAND BROTHERS-MILESBURG</text>
<text x="724" y="545">PROJECTADDRESS : 1025N. EAGLE VALLY ROAD, HOWARD, PA16841</text>
<text x="724" y="556">CONTRACTOR : KINSLEY CONSTRUCTION, INC.</text>
<text x="724" y="564">DRAWN BY :</text>
<text x="753" y="564">BAS</text>
<text x="786" y="564">DATE : 06-07-2025</text>
<text x="827" y="564">PROJ.</text>
<text x="879" y="568">REV #</text>
<text x="827" y="571">NO. :</text>
<text x="724" y="578">CHECKED BY : GSV</text>
<text x="787" y="578">DATE : 06-09-2025</text>
<text x="827" y="578">DWG</text>
<text x="886" y="578">A</text>
<text x="827" y="584">NO. :</text>
<text x="724" y="591">DWG DESCRIPTION : COLUMN DETAIL</text>
</g>
<g font-size="5.5">
<text x="235" y="35">12</text>
<text x="378" y="46">5</text>
<text x="368" y="54">2</text>
<text x="388" y="54">2</text>
<text x="279" y="60">38-10</text>
<text x="341" y="57">1-pl1118</text>
<text x="435" y="60">38-10</text>
<text x="353" y="66" transform="rotate(-90 353 66)">3</text>
<text x="216" y="69" transform="rotate(-88 216 69)">6</text>
<text x="271" y="70">12</text>
<text x="353" y="71" transform="rotate(-90 353 71)">3</text>
<text x="491" y="72" transform="rotate(-2 491 72)">4</text>
<text x="499" y="67">12</text>
<text x="193" y="74">38-3</text>
<text x="297" y="76" transform="rotate(-90 297 76)">1-0</text>
<text x="330" y="77" transform="rotate(-90 330 77)">BEV CUT</text>
<text x="515" y="76">38-2</text>
<text x="315" y="82" transform="rotate(-90 315 82)">1-1</text>
<text x="333" y="79">38-1</text>
<text x="353" y="78" transform="rotate(-90 353 78)">3</text>
<text x="467" y="80" transform="rotate(-2 467 80)">4</text>
<text x="501" y="82" transform="rotate(-92 501 82)">4</text>
<text x="445" y="85">37-10</text>
<text x="506" y="89">1-a1166</text>
<text x="465" y="90" transform="rotate(-92 465 90)">4</text>
<text x="454" y="101">1-a1166</text>
<text x="500" y="97">1-pl1124</text>
<text x="442" y="107">37-0</text>
<text x="422" y="114" transform="rotate(-90 422 114)">4</text>
<text x="453" y="108">1-pl1124</text>
<text x="599" y="113">9</text>
<text x="591" y="123">12</text>
<text x="442" y="126">36-0</text>
<text x="559" y="129">2</text>
<text x="580" y="129">3</text>
<text x="422" y="133" transform="rotate(-90 422 133)">4</text>
<text x="542" y="133">1-pl1125</text>
<text x="552" y="140" transform="rotate(-52 552 140)">2</text>
<text x="592" y="141">10</text>
<text x="609" y="141">3</text>
<text x="249" y="144">1-pl1125</text>
<text x="195" y="154">32-0</text>
<text x="281" y="154">32-0</text>
<text x="442" y="154">32-0</text>
<text x="422" y="160" transform="rotate(-90 422 160)">4</text>
<text x="631" y="158" transform="rotate(-90 631 158)">1</text>
<text x="201" y="166">1-pl1125</text>
<text x="640" y="164" transform="rotate(-90 640 164)">3</text>
<text x="631" y="173" transform="rotate(-90 631 173)">1</text>
<text x="560" y="179" transform="rotate(52 560 179)">2</text>
<text x="195" y="181">27-0</text>
<text x="281" y="181">27-0</text>
<text x="442" y="181">27-0</text>
<text x="616" y="181">TYP</text>
<text x="422" y="188" transform="rotate(-90 422 188)">4</text>
<text x="559" y="189">2</text>
<text x="603" y="193">1-pl1125</text>
<text x="442" y="200">22-0</text>
<text x="575" y="199">6</text>
<text x="587" y="201">12</text>
<text x="187" y="209" transform="rotate(-90 187 209)">)</text>
<text x="422" y="207" transform="rotate(-90 422 207)">4</text>
<text x="595" y="211">9</text>
<text x="442" y="219">17-0</text>
<text x="422" y="226" transform="rotate(-90 422 226)">4</text>
<text x="187" y="233" transform="rotate(-90 187 233)">(P/P38-11</text>
<text x="585" y="230">06C1004</text>
<text x="433" y="251">15-2</text>
<text x="187" y="254" transform="rotate(-90 187 254)">) 38-11</text>
<text x="338" y="253">15-1</text>
<text x="420" y="257" transform="rotate(-90 420 257)">4</text>
<text x="548" y="252">1-pl1417</text>
<text x="401" y="267">1-a1036 NS</text>
<text x="442" y="272">13-4</text>
<text x="614" y="272" transform="rotate(-90 614 272)">5</text>
<text x="428" y="281" transform="rotate(-90 428 281)">6</text>
<text x="457" y="277">1-pl1123</text>
<text x="553" y="287">3</text>
<text x="577" y="287">4</text>
<text x="586" y="287">4</text>
<text x="187" y="291" transform="rotate(-90 187 291)">(1-W14x38x38-10</text>
<text x="425" y="296">1-hss973</text>
<text x="634" y="295">TYP</text>
<text x="563" y="305">06C1004</text>
<text x="442" y="306">12-0</text>
<text x="633" y="307">TYP</text>
<text x="422" y="312" transform="rotate(-90 422 312)">4</text>
<text x="612" y="319" transform="rotate(-90 612 319)">3</text>
<text x="621" y="322" transform="rotate(-90 621 322)">6</text>
<text x="401" y="326">8</text>
<text x="612" y="325" transform="rotate(-90 612 325)">3</text>
<text x="437" y="335">10-6</text>
<text x="594" y="336">8</text>
<text x="457" y="340">1-pl1123</text>
<text x="423" y="343" transform="rotate(-90 423 343)">6</text>
<text x="585" y="345">1-3</text>
<text x="425" y="355">1-hss973</text>
<text x="563" y="361">06C1004</text>
<text x="403" y="368">8</text>
<text x="444" y="374">8-6</text>
<text x="571" y="376">10</text>
<text x="589" y="376">3</text>
<text x="422" y="380" transform="rotate(-90 422 380)">4</text>
<text x="569" y="386">7</text>
<text x="582" y="386">3</text>
<text x="604" y="393" transform="rotate(-90 604 393)">3</text>
<text x="444" y="399">7-0</text>
<text x="422" y="406" transform="rotate(-90 422 406)">4</text>
<text x="333" y="417">MARK FACE &quot;A&quot;</text>
<text x="421" y="419">1-a1041</text>
<text x="604" y="415" transform="rotate(-90 604 415)">2</text>
<text x="340" y="425">&quot;WEST&quot;</text>
<text x="421" y="425">8 REQ'D</text>
<text x="598" y="423">1-a1045</text>
<text x="563" y="426">06C1004</text>
<text x="330" y="436" transform="rotate(-90 330 436)">SQ CUT</text>
<text x="330" y="441" transform="rotate(-90 330 441)">1</text>
<text x="567" y="441">10</text>
<text x="586" y="441">3</text>
<text x="380" y="452">8</text>
<text x="603" y="453" transform="rotate(-90 603 453)">1</text>
<text x="376" y="461">4</text>
<text x="384" y="461">4</text>
<text x="611" y="458" transform="rotate(-90 611 458)">3</text>
<text x="603" y="471" transform="rotate(-90 603 471)">1</text>
<text x="358" y="479" transform="rotate(-90 358 479)">4</text>
<text x="341" y="483" transform="rotate(-90 341 483)">8</text>
<text x="618" y="481">TYP</text>
<text x="358" y="487" transform="rotate(-90 358 487)">4</text>
<text x="563" y="490">06C1004</text>
<text x="401" y="502">1-bp1_6</text>
<text x="350" y="507">1</text>
<text x="372" y="547">W</text>
<text x="378" y="547">14</text>
<text x="386" y="547">x</text>
<text x="373" y="555">F</text>
<text x="378" y="555">6</text>
<text x="384" y="555">x</text>
<text x="373" y="562">K</text>
<text x="378" y="562">1</text>
<text x="384" y="562">x</text>
<text x="341" y="574">AT GRID:</text>
<text x="343" y="581">C.1 &amp; 9</text>
</g>
<g font-size="5">
<text x="745" y="450">THE INFORMATION NOTED HEREON THIS DRAWING IS THE</text>
<text x="745" y="456">PROPERTY OF STEEL FAB ENTERPRISES, INC.AND SHALL</text>
<text x="745" y="462">NOTED BE USED WITHOUT WRITTEN CONSENT.</text>
<text x="508" y="550">1/</text>
<text x="511" y="551">2</text>
<text x="515" y="568">13/</text>
<text x="520" y="570">16</text>
</g>
<g font-size="4.9">
<text x="707" y="31">ASSEMBLY</text>
<text x="725" y="31">TOTAL</text>
<text x="736" y="31">SUB-PIECE</text>
<text x="757" y="31">UNIT</text>
<text x="784" y="31">MATERIAL</text>
<text x="819" y="31">LENGTH</text>
<text x="847" y="31">REMARKS</text>
<text x="874" y="31">UNIT</text>
<text x="890" y="31">TOTAL</text>
<text x="710" y="37">MARK</text>
<text x="726" y="37">QTY</text>
<text x="740" y="37">MARK</text>
<text x="758" y="37">QTY</text>
<text x="781" y="37">DESCRIPTION</text>
<text x="814" y="37">FT</text>
<text x="823" y="37">IN</text>
<text x="873" y="37">WEIGHT</text>
<text x="889" y="37">WEIGHT</text>
<text x="706" y="44">06C1004</text>
<text x="728" y="44">ONE</text>
<text x="769" y="44">COLUMN</text>
<text x="877" y="44">1735</text>
<text x="891" y="44">1735</text>
<text x="731" y="50">1</text>
<text x="736" y="50">06C1004</text>
<text x="764" y="50">1</text>
<text x="769" y="50">W14x38</text>
<text x="816" y="50">38</text>
<text x="821" y="50">10</text>
<text x="836" y="50">S1EB1E A992</text>
<text x="877" y="50">1478</text>
<text x="891" y="50">1478</text>
<text x="731" y="57">2</text>
<text x="736" y="57">hss973</text>
<text x="764" y="57">2</text>
<text x="769" y="57">HSS6x6x</text>
<text x="818" y="57">0</text>
<text x="821" y="57">8</text>
<text x="836" y="57">A500C</text>
<text x="880" y="57">13</text>
<text x="895" y="57">26</text>
<text x="731" y="63">2</text>
<text x="736" y="63">a1166</text>
<text x="764" y="63">2</text>
<text x="769" y="63">L8x4x</text>
<text x="818" y="63">0</text>
<text x="821" y="63">4</text>
<text x="836" y="63">A36</text>
<text x="882" y="63">9</text>
<text x="895" y="63">18</text>
<text x="731" y="69">8</text>
<text x="736" y="69">a1041</text>
<text x="764" y="69">8</text>
<text x="769" y="69">L8x4x</text>
<text x="818" y="69">0</text>
<text x="821" y="69">8</text>
<text x="836" y="69">A36</text>
<text x="880" y="69">11</text>
<text x="895" y="69">92</text>
<text x="731" y="76">1</text>
<text x="736" y="76">a1045</text>
<text x="764" y="76">1</text>
<text x="769" y="76">L8x4x</text>
<text x="818" y="76">0</text>
<text x="821" y="76">6</text>
<text x="836" y="76">A36</text>
<text x="880" y="76">10</text>
<text x="895" y="76">10</text>
<text x="731" y="82">1</text>
<text x="736" y="82">a1036</text>
<text x="764" y="82">1</text>
<text x="769" y="82">L4x4x</text>
<text x="818" y="82">1</text>
<text x="821" y="82">10</text>
<text x="836" y="82">A36</text>
<text x="880" y="82">18</text>
<text x="895" y="82">18</text>
<text x="731" y="88">1</text>
<text x="736" y="88">bp1_6</text>
<text x="764" y="88">1</text>
<text x="769" y="88">PL1x14</text>
<text x="818" y="88">1</text>
<text x="821" y="88">4</text>
<text x="836" y="88">A36</text>
<text x="880" y="88">64</text>
<text x="895" y="88">64</text>
<text x="731" y="95">2</text>
<text x="736" y="95">pl1124</text>
<text x="764" y="95">2</text>
<text x="769" y="95">PL x3</text>
<text x="818" y="95">0</text>
<text x="821" y="95">7</text>
<text x="836" y="95">A36</text>
<text x="882" y="95">3</text>
<text x="896" y="95">5</text>
<text x="731" y="101">1</text>
<text x="736" y="101">pl1417</text>
<text x="764" y="101">1</text>
<text x="769" y="101">PL x3</text>
<text x="818" y="101">1</text>
<text x="821" y="101">0</text>
<text x="836" y="101">A36</text>
<text x="882" y="101">4</text>
<text x="896" y="101">4</text>
<text x="731" y="107">4</text>
<text x="736" y="107">pl1125</text>
<text x="764" y="107">4</text>
<text x="769" y="107">PL</text>
<text x="776" y="107">x5</text>
<text x="818" y="107">0</text>
<text x="821" y="107">6</text>
<text x="836" y="107">A36</text>
<text x="882" y="107">3</text>
<text x="895" y="107">13</text>
<text x="731" y="114">1</text>
<text x="736" y="114">pl1118</text>
<text x="764" y="114">1</text>
<text x="769" y="114">PL</text>
<text x="776" y="114">x4</text>
<text x="818" y="114">0</text>
<text x="821" y="114">6</text>
<text x="836" y="114">A36</text>
<text x="882" y="114">2</text>
<text x="896" y="114">2</text>
<text x="731" y="120">2</text>
<text x="736" y="120">pl1123</text>
<text x="764" y="120">2</text>
<text x="769" y="120">PL x6</text>
<text x="818" y="120">0</text>
<text x="821" y="120">6</text>
<text x="836" y="120">A36</text>
<text x="882" y="120">3</text>
<text x="896" y="120">5</text>
</g>
<g font-size="4.7">
<text x="231" y="37" transform="rotate(-88 231 37)">2.39</text>
<text x="231" y="47">1/</text>
<text x="380" y="45">1/</text>
<text x="382" y="46">2</text>
<text x="233" y="54">5/</text>
<text x="235" y="49">2</text>
<text x="370" y="53">3/</text>
<text x="390" y="53">3/</text>
<text x="236" y="56">16</text>
<text x="245" y="60" transform="rotate(-90 245 60)">1/</text>
<text x="246" y="57" transform="rotate(-90 246 57)">8</text>
<text x="289" y="59">7/</text>
<text x="315" y="58" transform="rotate(-90 315 58)">Wp EL37-8</text>
<text x="373" y="54">4</text>
<text x="392" y="54">4</text>
<text x="445" y="59">7/</text>
<text x="465" y="60" transform="rotate(-90 465 60)">1/</text>
<text x="466" y="57" transform="rotate(-90 466 57)">8</text>
<text x="498" y="59" transform="rotate(-2 498 59)">2.39</text>
<text x="246" y="64" transform="rotate(-90 246 64)">8</text>
<text x="253" y="65" transform="rotate(-90 253 65)">4</text>
<text x="258" y="65">1/</text>
<text x="270" y="61" transform="rotate(2 270 61)">2.39</text>
<text x="291" y="60">16</text>
<text x="447" y="60">16</text>
<text x="459" y="64" transform="rotate(-90 459 64)">4</text>
<text x="466" y="63" transform="rotate(-90 466 63)">8</text>
<text x="512" y="63">1/</text>
<text x="515" y="65">2</text>
<text x="245" y="67" transform="rotate(-90 245 67)">1/</text>
<text x="251" y="67" transform="rotate(-90 251 67)">1/</text>
<text x="261" y="67">2</text>
<text x="315" y="72" transform="rotate(-90 315 72)">16</text>
<text x="442" y="71">1/</text>
<text x="457" y="66" transform="rotate(-90 457 66)">1/</text>
<text x="465" y="66" transform="rotate(-90 465 66)">1/</text>
<text x="493" y="70" transform="rotate(-2 493 70)">5/</text>
<text x="495" y="72" transform="rotate(-2 495 72)">16</text>
<text x="201" y="73">13/</text>
<text x="205" y="74">16</text>
<text x="314" y="76" transform="rotate(-90 314 76)">11/</text>
<text x="340" y="77">9/</text>
<text x="446" y="73">4</text>
<text x="522" y="75">3/</text>
<text x="525" y="77">4</text>
<text x="224" y="82">9/</text>
<text x="227" y="84">16</text>
<text x="304" y="79" transform="rotate(-90 304 79)">W12x16</text>
<text x="322" y="81" transform="rotate(-90 322 81)">W14x22</text>
<text x="343" y="79">16</text>
<text x="442" y="78">1/</text>
<text x="446" y="80">4</text>
<text x="469" y="79" transform="rotate(-2 469 79)">1/</text>
<text x="471" y="80" transform="rotate(-2 471 80)">2</text>
<text x="334" y="90">3/</text>
<text x="455" y="84">3/</text>
<text x="457" y="86">8</text>
<text x="338" y="91">16</text>
<text x="334" y="97">3/</text>
<text x="338" y="99">16</text>
<text x="500" y="105">1/</text>
<text x="503" y="107">4</text>
<text x="500" y="112">1/</text>
<text x="601" y="112">3/</text>
<text x="605" y="114">8</text>
<text x="503" y="114">4</text>
<text x="561" y="128">11/</text>
<text x="566" y="130">16</text>
<text x="582" y="128">13/</text>
<text x="587" y="130">16</text>
<text x="602" y="128" transform="rotate(-52 602 128)">38.03</text>
<text x="596" y="139">9/</text>
<text x="599" y="141">16</text>
<text x="542" y="149">9/</text>
<text x="208" y="153" transform="rotate(-90 208 153)">5/</text>
<text x="210" y="151" transform="rotate(-90 210 151)">16</text>
<text x="258" y="154" transform="rotate(-90 258 154)">5/</text>
<text x="260" y="151" transform="rotate(-90 260 151)">16</text>
<text x="545" y="151">16</text>
<text x="632" y="154" transform="rotate(-90 632 154)">2</text>
<text x="630" y="156" transform="rotate(-90 630 156)">1/</text>
<text x="548" y="167">9/</text>
<text x="551" y="169">16</text>
<text x="630" y="171" transform="rotate(-90 630 171)">1/</text>
<text x="632" y="168" transform="rotate(-90 632 168)">2</text>
<text x="211" y="179" transform="rotate(-90 211 179)">16</text>
<text x="253" y="179" transform="rotate(-90 253 179)">16</text>
<text x="638" y="179">9/</text>
<text x="209" y="182" transform="rotate(-90 209 182)">5/</text>
<text x="252" y="181" transform="rotate(-90 252 181)">5/</text>
<text x="596" y="183">1/</text>
<text x="599" y="184">4</text>
<text x="640" y="181">16</text>
<text x="561" y="188">11/</text>
<text x="565" y="189">16</text>
<text x="577" y="198">5/</text>
<text x="596" y="194" transform="rotate(52 596 194)">38.03</text>
<text x="579" y="199">8</text>
<text x="598" y="210">3/</text>
<text x="185" y="215" transform="rotate(-90 185 215)">9/</text>
<text x="187" y="213" transform="rotate(-90 187 213)">16</text>
<text x="601" y="211">8</text>
<text x="187" y="239" transform="rotate(-90 187 239)">16</text>
<text x="185" y="241" transform="rotate(-90 185 241)">9/</text>
<text x="593" y="250">1/</text>
<text x="596" y="251">4</text>
<text x="187" y="257" transform="rotate(-90 187 257)">16</text>
<text x="357" y="257" transform="rotate(-90 357 257)">8</text>
<text x="185" y="262" transform="rotate(-90 185 262)">11/</text>
<text x="355" y="260" transform="rotate(-90 355 260)">3/</text>
<text x="612" y="270" transform="rotate(-90 612 270)">7/</text>
<text x="614" y="267" transform="rotate(-90 614 267)">8</text>
<text x="555" y="286">13/</text>
<text x="560" y="288">16</text>
<text x="614" y="297">1/</text>
<text x="618" y="299">4</text>
<text x="403" y="324">3/</text>
<text x="405" y="326">16</text>
<text x="414" y="328">1/</text>
<text x="417" y="330">4</text>
<text x="445" y="334">3/</text>
<text x="447" y="335">8</text>
<text x="596" y="334">1/</text>
<text x="607" y="334">1/</text>
<text x="598" y="336">4</text>
<text x="610" y="336">4</text>
<text x="590" y="343">1/</text>
<text x="593" y="345">2</text>
<text x="575" y="375">1/</text>
<text x="577" y="376">16</text>
<text x="607" y="377">1/</text>
<text x="610" y="378">4</text>
<text x="571" y="385">1/</text>
<text x="573" y="386">16</text>
<text x="604" y="388" transform="rotate(-90 604 388)">8</text>
<text x="607" y="384">1/</text>
<text x="610" y="386">4</text>
<text x="603" y="391" transform="rotate(-90 603 391)">3/</text>
<text x="603" y="413" transform="rotate(-90 603 413)">1/</text>
<text x="604" y="410" transform="rotate(-90 604 410)">8</text>
<text x="292" y="436" transform="rotate(-90 292 436)">EL-1-3</text>
<text x="571" y="440">1/</text>
<text x="573" y="442">2</text>
<text x="604" y="449" transform="rotate(-90 604 449)">2</text>
<text x="602" y="451" transform="rotate(-90 602 451)">1/</text>
<text x="604" y="466" transform="rotate(-90 604 466)">2</text>
<text x="602" y="469" transform="rotate(-90 602 469)">1/</text>
<text x="598" y="476">1/</text>
<text x="601" y="478">4</text>
<text x="598" y="483">1/</text>
<text x="601" y="485">4</text>
<text x="352" y="506">13/</text>
<text x="357" y="508">16</text>
<text x="400" y="514">5/</text>
<text x="403" y="516">16</text>
<text x="382" y="546">1/</text>
<text x="388" y="546">5/</text>
<text x="385" y="547">8</text>
<text x="391" y="547">16</text>
<text x="380" y="553">3/</text>
<text x="383" y="555">4</text>
<text x="386" y="553">1/</text>
<text x="389" y="555">2</text>
<text x="380" y="561">1/</text>
<text x="383" y="563">4</text>
<text x="386" y="561">7/</text>
<text x="389" y="563">8</text>
</g>
<g font-size="4.2">
<text x="824" y="49">11/</text>
<text x="827" y="51">16</text>
<text x="780" y="56">1/</text>
<text x="781" y="57">4</text>
<text x="823" y="56">3/</text>
<text x="825" y="57">16</text>
<text x="776" y="62">5/</text>
<text x="778" y="63">8</text>
<text x="823" y="62">1/</text>
<text x="825" y="63">2</text>
<text x="776" y="68">7/</text>
<text x="778" y="70">16</text>
<text x="776" y="75">7/</text>
<text x="778" y="76">16</text>
<text x="823" y="75">3/</text>
<text x="825" y="76">4</text>
<text x="776" y="81">3/</text>
<text x="778" y="82">8</text>
<text x="824" y="81">3/</text>
<text x="826" y="82">8</text>
<text x="772" y="94">3/</text>
<text x="774" y="95">8</text>
<text x="778" y="94">3/</text>
<text x="780" y="95">8</text>
<text x="823" y="94">1/</text>
<text x="825" y="95">4</text>
<text x="772" y="100">3/</text>
<text x="774" y="101">8</text>
<text x="778" y="100">3/</text>
<text x="780" y="101">16</text>
<text x="823" y="100">15/</text>
<text x="826" y="101">16</text>
<text x="772" y="106">5/</text>
<text x="774" y="108">16</text>
<text x="779" y="106">1/</text>
<text x="781" y="108">2</text>
<text x="823" y="106">5/</text>
<text x="825" y="108">8</text>
<text x="772" y="113">5/</text>
<text x="772" y="119">1/</text>
<text x="774" y="114">16</text>
<text x="774" y="121">4</text>
</g>
<g font-size="4">
<text x="314" y="42" transform="rotate(-90 314 42)">9/</text>
<text x="315" y="40" transform="rotate(-90 315 40)">16</text>
</g>
<g font-size="3.7">
<text x="17" y="551" transform="rotate(-90 17 551)">18:25:49</text>
<text x="17" y="561" transform="rotate(-90 17 561)">2025</text>
<text x="17" y="570" transform="rotate(-90 17 570)">Jun 17</text>
<text x="17" y="593" transform="rotate(-90 17 593)">PRINTED ON</text>
</g>
</svg>
